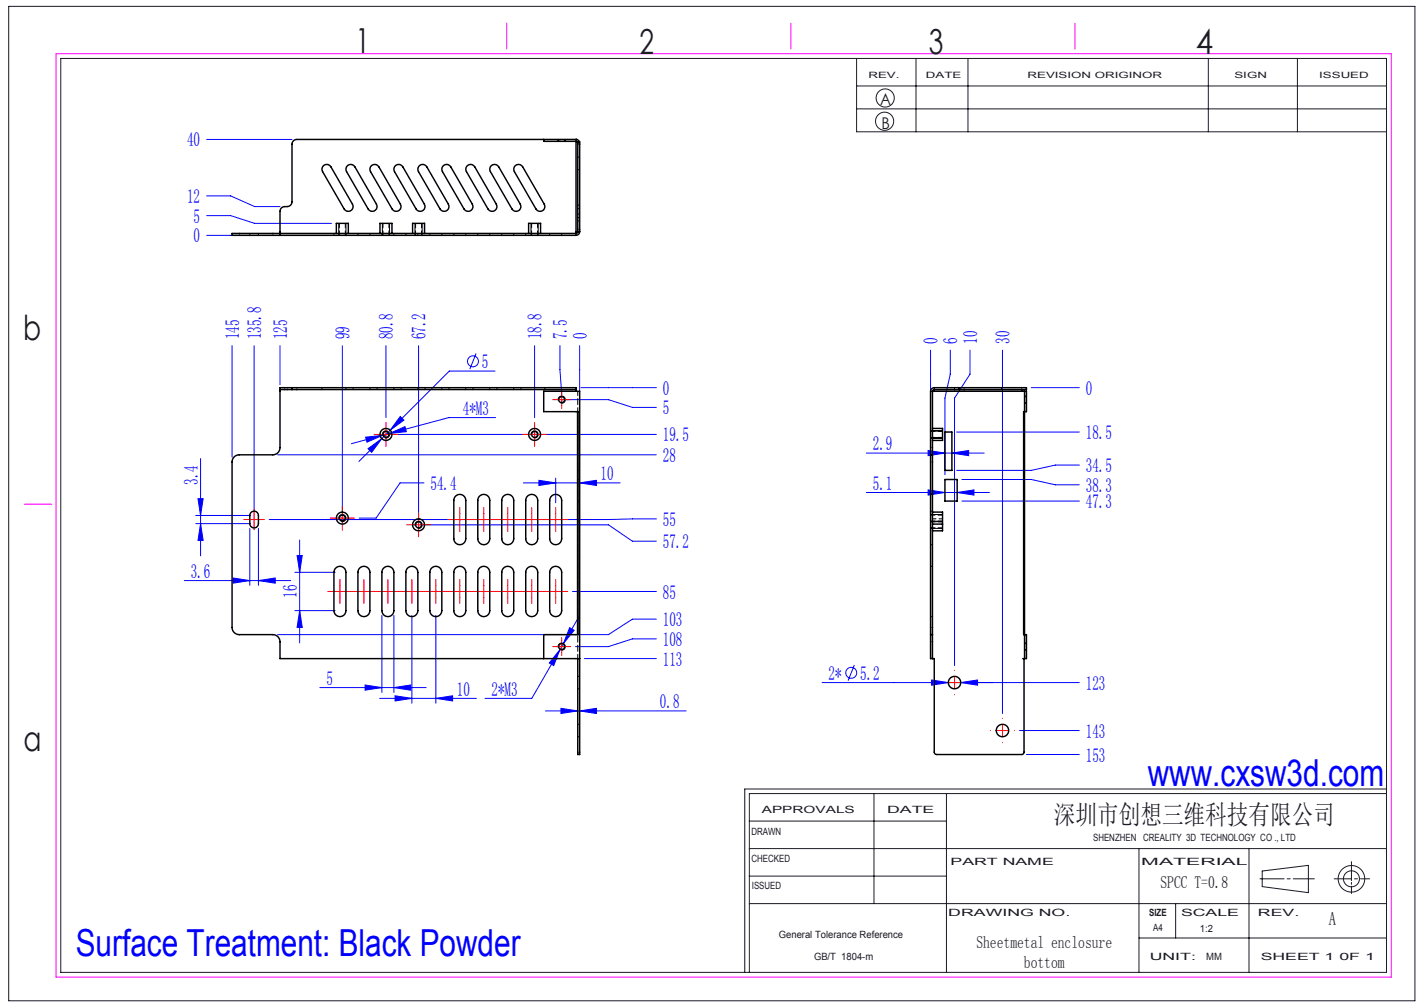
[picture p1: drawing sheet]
<svg xmlns="http://www.w3.org/2000/svg" width="297mm" height="210mm" viewBox="0 0 297 210" stroke-linecap="round" stroke-linejoin="round" font-family="sans-serif">
<g fill="none" stroke="#191924" stroke-width=".21">
<path d="M1.8 1.3h293.3v207.4h-293.3zM12.7 12.2h276.5v190.6h-276.5zM178.7 12.2v15.3h110.5M178.7 17.9h110.5M191.1 12.2v15.3M201.9 12.2v15.3M252 12.2v15.3M270.6 12.2v15.3M178.7 22.7h110.5M156.3 177h132.9M156.3 171.2h41.1M182.3 165.5v22.9"/>
<path d="M197.4 165.5v37.3M237.6 177v25.8M260.5 177v25.8M281.9 179.7v4M289.2 165.5h-132.9v37.3M289.2 164.5h-133.9v38.3M156.3 188.4h132.9M156.3 182.7h41.1M237.6 195.6h51.6M245.2 188.4v7.2M262.8 183.3h5M263.3 181.6l9.6-1.1v5.7l-9.6-1.3z"/>
<path d="M268.5 183.3h.6M269.7 183.3h4.4M278.3 183.3h3.6M281.9 184v.4M281.9 184.8v1.5M282.5 183.3h.6M283.8 183.3h1.9"/>
<circle cx="184.5" cy="25.3" r="1.89"/>
<circle cx="184.6" cy="20.4" r="1.89"/>
<circle cx="281.9" cy="183.3" r="1.67"/>
<circle cx="281.9" cy="183.3" r="2.77"/>
</g>
<path d="M11.7 11.2h278.5v192.6h-278.5zM105.7 4.8v5.4M165 4.8v5.4M224.2 4.8v5.4M5.1 105.1h5.7" fill="none" stroke="#f0f" stroke-width=".21"/>
<g fill="none" stroke="#00f" stroke-width=".21">
<path d="M43.1 29.1h17.8M43.1 49.1h5.3M43.1 45h5l5 1.6h16M43.1 40.9h5l5 2.2h5.3M48.4 72.1v23.2M53 72.1v34.4M58.4 72.1v8.1M71.4 72.1v34.9M80.5 72.1v15M87.3 72.1v36.3M99.3 73.7l-1.3 3.3M103.3 77.4h-9.6l-18.8 18.8"/>
<path d="M111.5 72.1v15M116.8 72.1v5l.3 5.2M120.9 72.1v9.5M194.1 73v8.6M198.2 73v5l-1.1 5v16M202.3 73v5l-3.2 5v55.8M209.1 73v75.8M41.8 95.6v20.3M57.9 94.8h79M76.3 91.2l3.5-.4-3.3 1.4zM76.8 93.6l2.8-2.1-2.1 2.8zM81.2 90.4l3.3-1.4 .2 1z"/>
<path d="M81.5 90.6h55.4M83.5 86.9l.7 .7-2.8 2.1zM103.4 87.1h-9.8l-20.3 5.4M115.9 99.7v5.1M118.1 83.3h8.8l5 1.7h5M121.1 80.8h15.8M180.7 94.5h24.6M193.6 93.9l3.5 .6-3.5 .5zM198.5 94.5l3.5-.6v1.1zM199.5 90.1h25.6M200.6 100h14.5l5 1.1h5M215.1 80.8h10"/>
<path d="M225.1 97h-5l-5 1.1h-15.6M40.8 107.5h11.2M40.8 109.2h11.2M41.3 104h1.1l-.6 3.5zM41.8 109.2l.6 3.5h-1.1zM52.1 110.2v11.9M53.9 110.2v11.9M61.5 119.3h8.4M62 115.8h1l-.5 3.5zM62.5 112.6v21.5M88.3 109.4h38.6l5 3.5h5M88.4 100.7h-5l-5 7.3h-3.5"/>
<path d="M109.2 100.7h20.1M112.4 100.2l3.5 .5-3.5 .5zM120.9 100.7l3.5-.5v1zM136.9 108.2l-10 .1h-70.8M180.7 102.7h25.7M193.6 102.2l3.5 .5-3.5 .5zM199.6 102.7l3.5-.5v1zM200.6 104.5h24.5M38.4 121.1h22.2M48.6 120.5l3.5 .6-3.5 .5zM53.9 121.1l3.5-.6v1.1zM61.5 127.3h8.4"/>
<path d="M62.5 127.3l.5 3.5h-1zM79.6 128.3v16.1M82.1 128.3v16.1M85.9 128.3v18.3M90.9 128.3v18.3M116.8 135.5l-1.3 3.3-.9-.5zM117.5 134.2l-6.6 11.4h-9.7M118.8 130.9l.9 .5-2.2 2.8zM119.4 123.3h17.5M120.9 128.4l-3.4 5.8M121.9 137.3h15M136.9 133.2h-5l-5 1.6h-6.9"/>
<path d="M136.9 129.1h-5l-5 3.2h-69M178.2 138.7l-1.3 3.2M66.7 143.4h22.2M76.1 142.9l3.5 .5-3.5 .5zM79.2 145.6h20.2M82.1 143.4l3.5-.5v1zM82.4 145.1l3.5 .5-3.5 .6zM90.9 145.6l3.5-.5v1.1zM113.8 148.3h29.3M117 147.7l3.5 .6-3.5 .5zM120.9 148.3l3.5-.6v1.1zM171.5 142.3h53.6"/>
<path d="M194.3 141.8l3.5 .5-3.5 .6zM200.4 142.3l3.5-.5v1.1zM212.6 152.3h12.5M214.1 157.3h11"/>
<circle cx="98.6" cy="75.3" r="1.14"/>
<circle cx="177.5" cy="140.3" r="1.14"/>
</g>
<g fill="none" stroke="#000" stroke-width=".21">
<path d="M116.4 29.1v.4M117.9 29.1v.4M70.6 46.6v2.5M72.1 46.6v2.5M79.7 46.6v2.5M81.2 46.6v2.5M86.5 46.6v2.5M88 46.6v2.5M110.7 46.6v2.5M112.2 46.6v2.5M79.8 90.8a.75 .75 0 0 1 .6-1 .75 .75 0 0 1 .8 .9 .75 .75 0 0 1-.9 .6M110.8 90.8a.75 .75 0 0 1 .6-1 .75 .75 0 0 1 .8 .9 .75 .75 0 0 1-.9 .6"/>
<path d="M116.4 83.5a.75 .75 0 0 1 .7-.9 .75 .75 0 0 1 .8 .8 .75 .75 0 0 1-.9 .7M194.1 91.3h2.5M194.1 89.8h2.5M213.7 84.1h.4M213.7 82.6h.4M70.7 108.2a.75 .75 0 0 1 .6-.9 .75 .75 0 0 1 .8 .8 .75 .75 0 0 1-.9 .7M86.6 109.6a.75 .75 0 0 1 .6-.9 .75 .75 0 0 1 .8 .8 .75 .75 0 0 1-.9 .7M194.1 108.8h2.5M194.1 107.3h2.5M194.1 110.2h2.5M194.1 108.7h2.5M116.4 135a.75 .75 0 0 1 .7-.9 .75 .75 0 0 1 .8 .8 .75 .75 0 0 1-.9 .7"/>
<path d="M213.7 135.6h.4M213.7 134.1h.4"/>
</g>
<g fill="none" stroke="#f00" stroke-width=".21" stroke-dasharray="30.5 1.3 1.3 1.3">
<path d="M79.2 90.6h-1.2M80.5 89.3v-1.2M80.5 91.8v1.3M81.7 90.6h1.3M110.2 90.6h-1.2M111.5 89.3v-1.2M111.5 91.8v1.3M112.7 90.6h1.3M115.9 83.3h-.6M117.1 82.1v-.6M117.1 84.6v.6M118.4 83.3h.6"/>
<path d="M51.7 108.3h-.9M53 107.1v-.9M53 109.6v.9M54.2 108.3h.9M70.1 108h-1.2M71.4 106.8v-1.3M71.4 109.3v1.2M72.6 108h1.3M86 109.4h-1.2M87.3 108.2v-1.3M87.3 110.7v1.2M88.5 109.4h1.3"/>
<path d="M94.6 108.3h-1.2M95.9 109.6v1.2M95.9 107.1v-1.3M97.1 108.3h1.3M99.6 108.3h-1.2M100.9 109.6v1.2M100.9 107.1v-1.3M102.1 108.3h1.3M104.6 108.3h-1.2M105.9 109.6v1.2M105.9 107.1v-1.3M107.1 108.3h1.3"/>
<path d="M109.6 108.3h-1.2M110.9 109.6v1.2M110.9 107.1v-1.3M112.1 108.3h1.3M114.6 108.3h-1.2M115.9 109.6v1.2M115.9 107.1v-1.3M117.1 108.3h1.3M69.6 123.3h-1.2M70.9 124.6v1.2M70.9 122.1v-1.3M72.1 123.3h1.3"/>
<path d="M74.6 123.3h-1.2M75.9 124.6v1.2M75.9 122.1v-1.3M77.1 123.3h1.3M79.6 123.3h-1.2M80.9 124.6v1.2M80.9 122.1v-1.3M82.1 123.3h1.3M84.6 123.3h-1.2M85.9 124.6v1.2M85.9 122.1v-1.3M87.1 123.3h1.3"/>
<path d="M89.6 123.3h-1.2M90.9 124.6v1.2M90.9 122.1v-1.3M92.1 123.3h1.3M94.6 123.3h-1.2M95.9 124.6v1.2M95.9 122.1v-1.3M97.1 123.3h1.3M99.6 123.3h-1.2M100.9 124.6v1.2M100.9 122.1v-1.3M102.1 123.3h1.3"/>
<path d="M104.6 123.3h-1.2M105.9 124.6v1.2M105.9 122.1v-1.3M107.1 123.3h1.3M109.6 123.3h-1.2M110.9 124.6v1.2M110.9 122.1v-1.3M112.1 123.3h1.3M114.6 123.3h-1.2M115.9 134.8h-.6M115.9 124.6v1.2M115.9 122.1v-1.3"/>
<path d="M117.1 133.6v-.6M117.1 136.1v.6M117.1 123.3h1.3M118.4 134.8h.6M199.1 139.8h.1M196.6 142.3h-.1M199.1 144.8v.1M201.6 142.3h.1M206.6 152.3h-.1M209.1 149.8h.1M209.1 154.8v.1M211.6 152.3h.1"/>
</g>
<g fill="none" stroke="#f00" stroke-width=".21">
<path d="M79.2 90.6h2.5M80.5 89.3v2.5M110.2 90.6h2.5M111.5 89.3v2.5M115.9 83.3h2.5M117.1 82.1v2.5M51.7 108.3h2.5M53 107.1v2.5M70.1 108h2.5M71.4 106.8v2.5M86 109.4h2.5M87.3 108.2v2.5"/>
<path d="M94.6 108.3h2.5M95.9 107.1v2.5M99.6 108.3h2.5M100.9 107.1v2.5M104.6 108.3h2.5M105.9 107.1v2.5M109.6 108.3h2.5M110.9 107.1v2.5M114.6 108.3h2.5M115.9 107.1v2.5M69.6 123.3h2.5M70.9 122.1v2.5"/>
<path d="M74.6 123.3h2.5M75.9 122.1v2.5M79.6 123.3h2.5M80.9 122.1v2.5M84.6 123.3h2.5M85.9 122.1v2.5M89.6 123.3h2.5M90.9 122.1v2.5M94.6 123.3h2.5M95.9 122.1v2.5M99.6 123.3h2.5M100.9 122.1v2.5"/>
<path d="M104.6 123.3h2.5M105.9 122.1v2.5M109.6 123.3h2.5M110.9 122.1v2.5M114.6 123.3h2.5M115.9 134.8h2.5M115.9 122.1v2.5M117.1 133.6v2.5M197.8 142.3h2.5M199.1 141.1v2.5M207.8 152.3h2.5M209.1 151.1v2.5"/>
</g>
<path d="M116.4 29.5h1.5M213.7 82.6v1.5M213.7 134.1v1.5" fill="none" stroke="#000" stroke-width=".21" stroke-dasharray="1.3 .6" stroke-dashoffset=".8"/>
<g fill="#00f">
<path d="M112.4 100.2l3.5 .5-3.5 .5zM120.9 100.7l3.5-.5v1zM82.4 145.1l3.5 .5-3.5 .6zM90.9 145.6l3.5-.5v1.1zM76.1 142.9l3.5 .5-3.5 .5zM82.1 143.4l3.5-.5v1zM118.8 130.9l-1.3 3.3 2.2-2.8zM116.8 135.5l-2.2 2.8 .9 .5zM76.8 93.6l.7 .7 2.1-2.8zM83.5 86.9l-2.1 2.8 2.8-2.1zM76.3 91.2l.2 1 3.3-1.4zM81.2 90.4l3.5-.4-.2-1zM48.6 120.5l3.5 .6-3.5 .5zM53.9 121.1l3.5-.6v1.1zM117 147.7l3.5 .6-3.5 .5zM120.9 148.3l3.5-.6v1.1zM193.6 93.9l3.5 .6-3.5 .5zM198.5 94.5l3.5-.6v1.1zM193.6 102.2l3.5 .5-3.5 .5zM199.6 102.7l3.5-.5v1zM200.4 142.3l3.5 .6v-1.1zM194.3 141.8v1.1l3.5-.6z"/>
<path d="M62 115.8h1l-.5 3.5zM62.5 127.3l.5 3.5h-1zM41.3 104h1.1l-.6 3.5zM41.8 109.2l.6 3.5h-1.1z"/>
</g>
<g fill="none" stroke="#000" stroke-width=".3">
<path d="M67.5 34.5a1 1 0 0 1 1.5 .3l4.5 7.8a1 1 0 0 1-.4 1.3 1 1 0 0 1-1.3-.3l-4.5-7.8a1 1 0 0 1 .2-1.3zM72.5 34.5a1 1 0 0 1 1.5 .3l4.5 7.8a1 1 0 0 1-.4 1.3 1 1 0 0 1-1.3-.3l-4.5-7.8a1 1 0 0 1 .2-1.3zM77.5 34.5a1 1 0 0 1 1.5 .3l4.5 7.8a1 1 0 0 1-.4 1.3 1 1 0 0 1-1.3-.3l-4.5-7.8a1 1 0 0 1 .2-1.3zM82.5 34.5a1 1 0 0 1 1.5 .3l4.5 7.8a1 1 0 0 1-.4 1.3 1 1 0 0 1-1.3-.3l-4.5-7.8a1 1 0 0 1 .2-1.3zM87.5 34.5a1 1 0 0 1 1.5 .3l4.5 7.8a1 1 0 0 1-.4 1.3 1 1 0 0 1-1.3-.3l-4.5-7.8a1 1 0 0 1 .2-1.3zM92.5 34.5a1 1 0 0 1 1.5 .3l4.5 7.8a1 1 0 0 1-.4 1.3 1 1 0 0 1-1.3-.3l-4.5-7.8a1 1 0 0 1 .2-1.3zM97.5 34.5a1 1 0 0 1 1.5 .3l4.5 7.8a1 1 0 0 1-.4 1.3 1 1 0 0 1-1.3-.3l-4.5-7.8a1 1 0 0 1 .2-1.3zM102.5 34.5a1 1 0 0 1 1.5 .3l4.5 7.8a1 1 0 0 1-.4 1.3 1 1 0 0 1-1.3-.3l-4.5-7.8a1 1 0 0 1 .2-1.3zM107.5 34.5a1 1 0 0 1 1.5 .3l4.5 7.8a1 1 0 0 1-.4 1.3 1 1 0 0 1-1.3-.3l-4.5-7.8a1 1 0 0 1 .2-1.3zM113.4 29.1v.4h6.7M120.1 29.5l.3 .1 .1 .2M120.1 29.1l.5 .1 .3 .4"/>
<path d="M120.1 29.1h-58.2a1 1 0 0 0-1 1v12a1.23 1.23 0 0 1-1.7 1l-.5 .3-.3 .5v4.8M120.1 29.1h.1M120.1 29.5v18.8M58.4 48.7h-10v.4h10M58.4 48.7v.4M58.4 48.7h61.7M70.1 48.7v-2.1h2.5v2.1M79.2 48.7v-2.1h2.5v2.1M86 48.7v-2.1h2.5v2.1M110.2 48.7v-2.1h2.5v2.1M120.1 48.3v.4M120.5 48.3v-18.7h.4v18.7"/>
<path d="M120.5 48.3l-.1 .3-.3 .1M120.5 48.3h.4M120.9 48.3a.77 .77 0 0 1-.8 .8h-61.7M58.4 81.2v12.1a1.5 1.5 0 0 1-1.5 1.5h-7a1.5 1.5 0 0 0-1.5 1.5v34.5a1.5 1.5 0 0 0 1.5 1.5h7a1.5 1.5 0 0 1 1.5 1.5v3.5h62.5M58.4 81.2h2.5M60.9 80.8h59.2v.4M60.9 81.2h59.2M60.9 80.8h-2.5v.4M60.9 80.8v.4M120.1 81.6h-6.7v4.2h7.4v46.5h-7.4v5M120.1 81.6h.8v75.7h-.4v-20M120.1 81.2v.4"/>
<path d="M120.5 85.8v46.5M194.1 94.8v37.5M194.1 94.8h.4M194.5 94.8v37.5M194.5 81.6v13.2M194.5 89.3h2.1v2.5h-2.1M194.9 81.6h-.4M194.9 81.6h18.8M197.1 100h2.5v4.5h-2.5zM197.1 90.1h1.4v8h-1.4zM200.1 80.8h-5.2a.77 .77 0 0 0-.8 .8v13.2M200.1 81.2h-5.2l-.3 .2-.1 .2"/>
<path d="M200.1 80.8h14v.4h-14M200.1 80.8v.4M213.7 81.6h.4v4.2h-.6v46.5h.6v5h-.4M213.7 81.6v55.7M52.3 106.9a.9 .9 0 0 1 1-.3 .9 .9 0 0 1 .6 .9v1.7a.9 .9 0 0 1-.9 .9 .9 .9 0 0 1-.9-.9v-1.7zM69.9 118.6a1.25 1.25 0 0 1 1.4-.4 1.25 1.25 0 0 1 .8 1.1v8a1.25 1.25 0 0 1-1.2 1.3 1.25 1.25 0 0 1-1.3-1.3v-8zM74.9 118.6a1.25 1.25 0 0 1 1.4-.4 1.25 1.25 0 0 1 .8 1.1v8a1.25 1.25 0 0 1-1.2 1.3 1.25 1.25 0 0 1-1.3-1.3v-8zM80.2 118.3a1.25 1.25 0 0 1 1.9 1v8a1.25 1.25 0 0 1-1.2 1.3 1.25 1.25 0 0 1-1.3-1.3v-8l.1-.3zM84.9 118.6a1.25 1.25 0 0 1 1.4-.4 1.25 1.25 0 0 1 .8 1.1v8a1.25 1.25 0 0 1-1.2 1.3 1.25 1.25 0 0 1-1.3-1.3v-8zM90.2 118.3a1.25 1.25 0 0 1 1.9 1v8a1.25 1.25 0 0 1-1.2 1.3 1.25 1.25 0 0 1-1.3-1.3v-8l.3-.7zM95.2 118.3a1.25 1.25 0 0 1 1.9 1v8a1.25 1.25 0 0 1-1.2 1.3 1.25 1.25 0 0 1-1.3-1.3v-8l.3-.7zM95.2 103.3a1.25 1.25 0 0 1 1.9 1v8a1.25 1.25 0 0 1-1.2 1.3 1.25 1.25 0 0 1-1.3-1.3v-8l.3-.7z"/>
<path d="M99.9 118.6a1.25 1.25 0 0 1 1.4-.4 1.25 1.25 0 0 1 .8 1.1v8a1.25 1.25 0 0 1-1.2 1.3 1.25 1.25 0 0 1-1.3-1.3v-8zM100.2 103.3a1.25 1.25 0 0 1 1.9 1v8a1.25 1.25 0 0 1-1.2 1.3 1.25 1.25 0 0 1-1.3-1.3v-8l.3-.7zM105.2 103.3a1.25 1.25 0 0 1 1.9 1v8a1.25 1.25 0 0 1-1.2 1.3 1.25 1.25 0 0 1-1.3-1.3v-8l.1-.3zM105.2 118.3a1.25 1.25 0 0 1 1.9 1v8a1.25 1.25 0 0 1-1.2 1.3 1.25 1.25 0 0 1-1.3-1.3v-8l.1-.3zM109.9 118.6a1.25 1.25 0 0 1 1.4-.4 1.25 1.25 0 0 1 .8 1.1v8a1.25 1.25 0 0 1-1.2 1.3 1.25 1.25 0 0 1-1.3-1.3v-8zM110.2 103.3a1.25 1.25 0 0 1 1.9 1v8a1.25 1.25 0 0 1-1.2 1.3 1.25 1.25 0 0 1-1.3-1.3v-8l.1-.3zM114.9 118.6a1.25 1.25 0 0 1 1.4-.4 1.25 1.25 0 0 1 .8 1.1v8a1.25 1.25 0 0 1-1.2 1.3 1.25 1.25 0 0 1-1.3-1.3v-8zM115.2 103.3a1.25 1.25 0 0 1 1.9 1v8a1.25 1.25 0 0 1-1.2 1.3 1.25 1.25 0 0 1-1.3-1.3v-8l.3-.7zM194.5 106.8h2.1v2.5M194.5 109.3h2.1M196.6 109.3v1.4h-2.1M194.1 132.3v5h.4"/>
<path d="M194.1 132.3h.4M194.5 132.3v5M194.5 137.3h.4v19.5l.1 .4 .4 .1h17.7l.3-.1 .2-.4v-19.5M213.3 137.3h.4"/>
<circle cx="80.5" cy="90.6" r=".63"/>
<circle cx="80.5" cy="90.6" r="1.25"/>
<circle cx="111.5" cy="90.6" r=".63"/>
<circle cx="111.5" cy="90.6" r="1.25"/>
<circle cx="117.1" cy="83.3" r=".63"/>
<circle cx="71.4" cy="108" r="1.25"/>
<circle cx="71.4" cy="108" r=".63"/>
<circle cx="87.3" cy="109.4" r="1.25"/>
<circle cx="87.3" cy="109.4" r=".63"/>
<circle cx="117.1" cy="134.8" r=".63"/>
<circle cx="199.1" cy="142.3" r="1.3"/>
<circle cx="209.1" cy="152.3" r="1.3"/>
</g>
<path d="M120.1 81.6v-.8M120.5 81.6v55.7" fill="none" stroke="#000" stroke-width=".21" stroke-dasharray="1.3 .6" stroke-dashoffset=".4"/>
<g fill="none" stroke="#000" stroke-width=".21" stroke-dasharray="1.3 .6">
<path d="M116.5 29.1v.4M117.8 29.5v-.4M120.1 29.5v-.4M120.5 35.4h.4M120.8 29.5l-.3 .2M120.9 29.8v-.2M120.9 32.8h-.4M52.1 48.7v.4M53.9 48.7v.4M69.6 49.1v-.4M72.1 49.1v-.4M74.6 49.1v-.4"/>
<path d="M77.1 49.1v-.4M79.6 49.1v-.4M82.1 49.1v-.4M84.6 49.1v-.4M87.1 49.1v-.4M89.6 49.1v-.4M92.1 49.1v-.4M94.6 49.1v-.4M97.1 49.1v-.4M99.6 49.1v-.4M102.1 49.1v-.4M104.6 49.1v-.4"/>
<path d="M107.1 49.1v-.4M109.6 49.1v-.4M112.1 49.1v-.4M114.6 49.1v-.4M117.1 49.1v-.4M120.1 49.1v-.4M120.1 48.7v.4M120.5 46.1h.4M120.5 43.5h.4M120.5 44.6h.4M120.5 45.4h.4M120.9 42.8h-.4"/>
<path d="M67.1 80.8v.4M72.1 80.8v.4M73.6 81.2v-.4M77.1 80.8v.4M78.6 81.2v-.4M82.1 80.8v.4M83.6 81.2v-.4M87.1 80.8v.4M88.6 81.2v-.4M92.1 80.8v.4M93.6 81.2v-.4M97.1 80.8v.4"/>
<path d="M98.6 81.2v-.4M102.1 80.8v.4M103.6 81.2v-.4M107.1 80.8v.4M108.6 81.2v-.4M113.6 81.2v-.4M120.1 81.6h.1M120.5 100h.4M120.5 98.1h.4M120.5 90.1h.4M194.5 81.6h-.4M194.9 80.8v.4"/>
<path d="M199.1 80.8v.4M208.9 81.2v-.4M213.7 84h.4M214.1 82.7h-.4M120.5 104.5h.4M194.1 110.1h.4M194.1 113.6h.4M194.5 106.6h-.4M194.5 118.1h-.4M194.5 103.1h-.4M194.1 128.6h.4M213.7 135.5h.4"/>
<path d="M214.1 134.2h-.4M120.5 153.6h.4M120.5 143.6h.4M120.9 151h-.4M120.9 141h-.4"/>
</g>
<g fill="none" stroke="#000" stroke-width=".21" stroke-dasharray="1.3 .6" stroke-dashoffset=".3">
<path d="M70.8 46.6v2.5M72 49.1v-2.5M79.9 46.6v2.5M81.1 49.1v-2.5M86.7 46.6v2.5M87.9 49.1v-2.5M110.9 46.6v2.5M112.1 49.1v-2.5M194.1 91.2h2.5M196.6 90h-2.5M194.1 108.7h2.5M194.1 110.1h2.5"/>
<path d="M196.6 107.4h-2.5M196.6 108.8h-2.5"/>
</g>
<path d="M196.6 108.2h-2.1" fill="none" stroke="#000" stroke-width=".21" stroke-dasharray="1.3 .6" stroke-dashoffset=".5"/>
<g font-size="7.8" fill="#00f">
<text x="239.4" y="163.9">www.cxsw3d.com</text>
<text x="15.8" y="199.3">Surface Treatment: Black Powder</text>
</g>
<g font-size="7.2" fill="#191924">
<text x="74.1" y="11">1</text>
<text x="133.4" y="11.2">2</text>
<text x="193.7" y="11.3">3</text>
<text x="249.4" y="11.3">4</text>
<text x="4.8" y="70.9">b</text>
<text x="4.9" y="156.5">a</text>
</g>
<text font-size="5.6" fill="#191924" x="219.8" y="171.8">深圳市创想三维科技有限公司</text>
<g font-size="4.1" fill="#00f">
<text x="39" y="30.5">40</text>
<text x="39" y="42.3">12</text>
<text x="40.4" y="46.4">5</text>
<text x="40.4" y="50.5">0</text>
<text x="49.9" y="70.7" transform="rotate(-90 49.9 70.7)">145</text>
<text x="54.5" y="70.7" transform="rotate(-90 54.5 70.7)">135.8</text>
<text x="59.9" y="70.7" transform="rotate(-90 59.9 70.7)">125</text>
<text x="72.9" y="70.7" transform="rotate(-90 72.9 70.7)">99</text>
<text x="82" y="70.7" transform="rotate(-90 82 70.7)">80.8</text>
<text x="88.8" y="70.7" transform="rotate(-90 88.8 70.7)">67.2</text>
<text x="113" y="70.7" transform="rotate(-90 113 70.7)">18.8</text>
<text x="118.3" y="70.7" transform="rotate(-90 118.3 70.7)">7.5</text>
<text x="122.4" y="70.7" transform="rotate(-90 122.4 70.7)">0</text>
<text x="195.5" y="71.7" transform="rotate(-90 195.5 71.7)">0</text>
<text x="199.7" y="71.7" transform="rotate(-90 199.7 71.7)">6</text>
<text x="203.8" y="71.7" transform="rotate(-90 203.8 71.7)">10</text>
<text x="210.5" y="71.7" transform="rotate(-90 210.5 71.7)">30</text>
<text x="100.5" y="76.8">5</text>
<text x="138.3" y="82.3">0</text>
<text x="226.5" y="82.3">0</text>
<text x="96.6" y="86.5">4*M3</text>
<text x="138.3" y="86.4">5</text>
<text x="138.3" y="92.1">19.5</text>
<text x="182" y="93.9">2.9</text>
<text x="226.5" y="91.6">18.5</text>
<text x="41.3" y="101.1" transform="rotate(-90 41.3 101.1)">3.4</text>
<text x="125.3" y="100.1">10</text>
<text x="138.3" y="96.3">28</text>
<text x="226.5" y="98.4">34.5</text>
<text x="89.8" y="102.2">54.4</text>
<text x="182" y="102.1">5.1</text>
<text x="226.5" y="102.6">38.3</text>
<text x="226.5" y="106">47.3</text>
<text x="138.3" y="109.7">55</text>
<text x="138.3" y="114.3">57.2</text>
<text x="39.8" y="120.5">3.6</text>
<text x="61.9" y="124.7" transform="rotate(-90 61.9 124.7)">16</text>
<text x="138.3" y="124.8">85</text>
<text x="138.3" y="130.6">103</text>
<text x="138.3" y="134.7">108</text>
<text x="68.1" y="142.8">5</text>
<text x="138.3" y="138.8">113</text>
<text x="172.8" y="141.8">2*</text>
<text x="179.4" y="141.8">5.2</text>
<text x="226.5" y="143.8">123</text>
<text x="95.3" y="145.1">10</text>
<text x="102.5" y="145.1">2*M3</text>
<text x="137.7" y="147.7">0.8</text>
<text x="226.5" y="153.8">143</text>
<text x="226.5" y="158.8">153</text>
</g>
<text font-size="3.9" fill="#191924" x="277.2" y="193">A</text>
<g font-size="3.5" fill="#191924">
<text x="242" y="185.2">SPCC T=0.8</text>
<text x="203.6" y="197.7">Sheetmetal enclosure</text>
<text x="213.6" y="201.9">bottom</text>
</g>
<g font-size="3.4" fill="#191924">
<text x="183.6" y="22">A</text>
<text x="183.8" y="27">B</text>
</g>
<g font-size="2.1" fill="#191924">
<text x="158.9" y="169.5">APPROVALS</text>
<text x="185" y="169.5">DATE</text>
<text x="156.7" y="174.2">DRAWN</text>
<text x="156.7" y="179.7">CHECKED</text>
<text x="228" y="175.4">SHENZHEN CREALITY 3D TECHNOLOGY CO ., LTD</text>
<text x="156.8" y="185.4">ISSUED</text>
<text x="198.2" y="180.4">PART NAME</text>
<text x="238" y="180.4">MATERIAL</text>
<text x="197.8" y="191">DRAWING NO.</text>
<text x="239.7" y="191">SIZE</text>
<text x="246.3" y="191">SCALE</text>
<text x="262.4" y="191">REV.</text>
<text x="162.4" y="195.6">General Tolerance Reference</text>
<text x="240.5" y="194.1">A4</text>
<text x="250.3" y="194.3">1:2</text>
<text x="169.8" y="200.2">GB/T 1804-m</text>
<text x="239.8" y="200.2">UNIT:</text>
<text x="251.6" y="200.2">MM</text>
<text x="262.9" y="200.2">SHEET 1 0F 1</text>
</g>
<g font-size="1.8" fill="#191924">
<text x="181.1" y="16.3">REV.</text>
<text x="193.1" y="16.3">DATE</text>
<text x="214.3" y="16.3">REVISION ORIGINOR</text>
<text x="257.5" y="16.3">SIGN</text>
<text x="275.1" y="16.3">ISSUED</text>
</g>
</svg>
